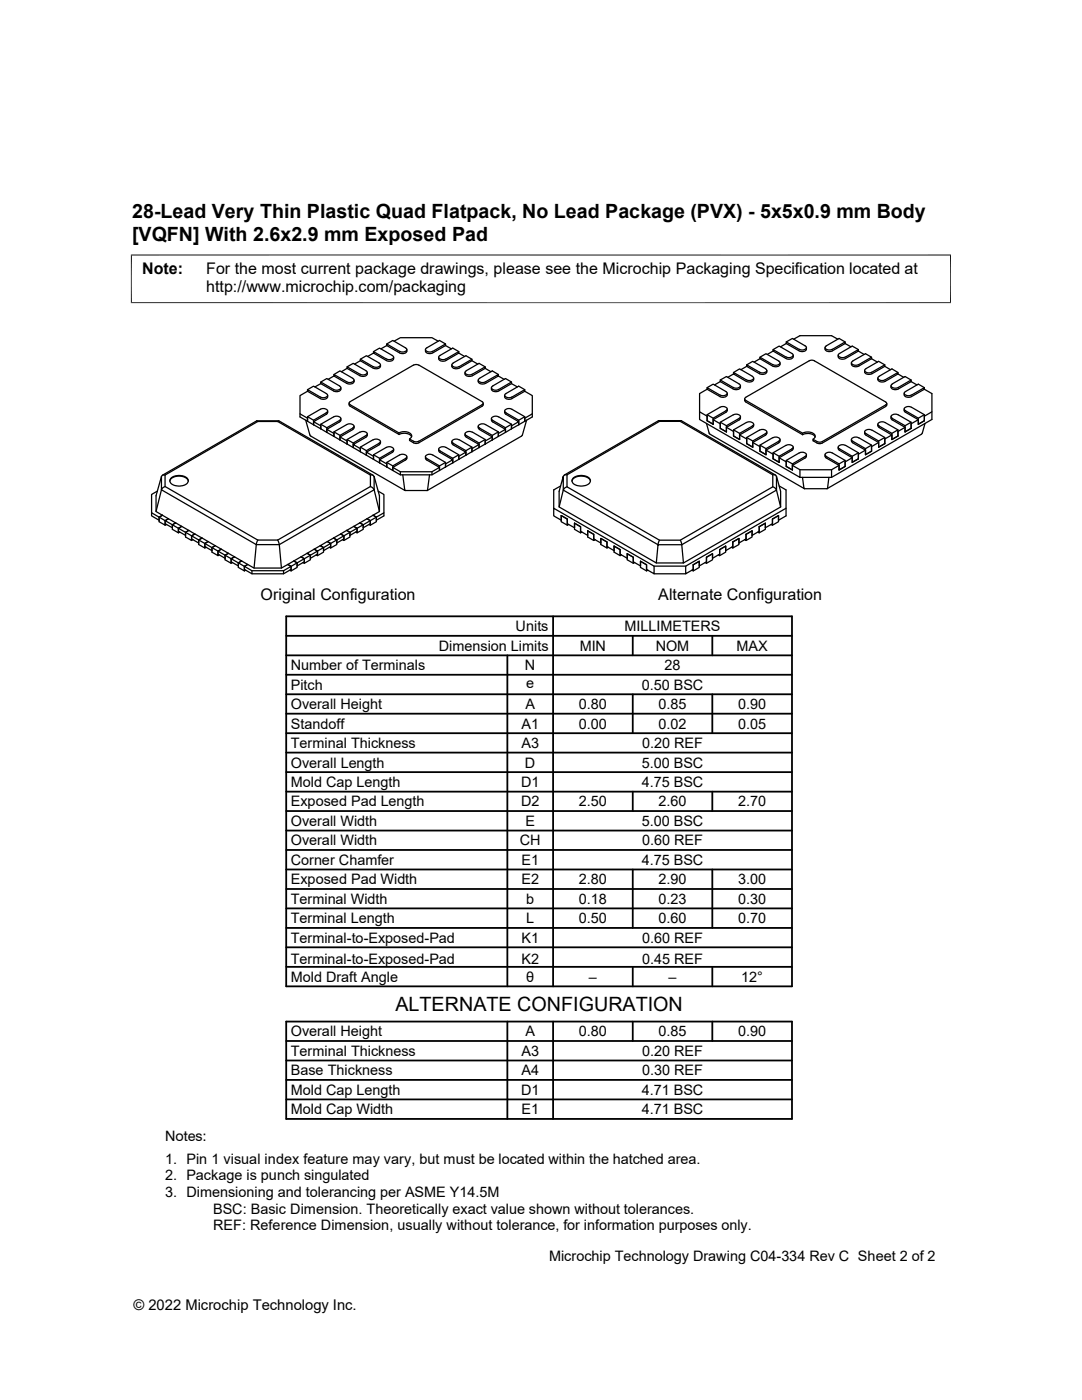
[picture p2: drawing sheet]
<svg xmlns="http://www.w3.org/2000/svg" width="216mm" height="279mm" viewBox="0 0 216 279" stroke-linecap="round" stroke-linejoin="round" font-family="sans-serif">
<g fill="none" stroke="#000" stroke-width=".25">
<path d="M61.4 77.8l1.2-.7 2.5 1.4M61.4 78.1v-.3l2.5 1.4M62.8 77.2l1.2-.6 2.6 1.4a.85 .85 0 0 0 .9 .2 .85 .85 0 0 0 .5-.8M64 76.2l1.2-.7 2.6 1.5M64 76.6v-.4l2.5 1.5a.98 .98 0 0 0 1.5-.4l-.2-.3M65.1 78.5a.43 .43 0 0 1 .2 .6 .43 .43 0 0 1-.5 .3l-.9-.2M65.4 79.2a.92 .92 0 0 1-1.5 .3l-2.5-1.4-1.5 .9v3.6l1.5 .9v.6v-.9l2.5-1.5a.96 .96 0 0 1 1.5 .4l-.3 .3M65.4 78.9v.3M65.5 75.7l1.1-.7 2.6 1.5M66.6 74.7l1.2-.7 2.6 1.5a.43 .43 0 0 1 .2 .6 .43 .43 0 0 1-.5 .2l-.9-.1-2.6-1.5v.3M68.1 74.2l1.2-.7 2.5 1.5a.85 .85 0 0 0 1 .1 .85 .85 0 0 0 .5-.8M69.3 73.2l1.2-.7 2.5 1.5a.43 .43 0 0 1 .2 .6 .43 .43 0 0 1-.5 .2l-.9-.1-2.5-1.5v.3"/>
<path d="M70.7 75.9a.87 .87 0 0 1-.6 .8 .87 .87 0 0 1-.9-.2M70.7 72.7l1.2-.7 2.5 1.5M71.9 71.7l1.2-.7 2.6 1.5M71.9 72v-.3l2.5 1.5M73.4 71.1l1.1-.6 2.6 1.4a1.03 1.03 0 0 0 1.4-.3M74.5 70.2l1.2-.7 2.6 1.5M74.5 70.5v-.3l2.6 1.4a.98 .98 0 0 0 1.4-.4l-.2-.2M75.6 72.5a.43 .43 0 0 1 .3 .5 .43 .43 0 0 1-.6 .3l-.8-.1M75.9 72.8a.87 .87 0 0 1-.5 .8 .87 .87 0 0 1-.9-.2M76 69.6l1.2-.6 2.5 1.4a.85 .85 0 0 0 1 .2 .85 .85 0 0 0 .5-.8M77.2 68.6l1.2-.7 2.5 1.5a.43 .43 0 0 1 .2 .6 .43 .43 0 0 1-.5 .2l-.9-.1M77.2 69v-.4l2.5 1.5"/>
<path d="M78.5 71.3v.3M78.6 68.1l1.3-.7h6.3l1.2 .7M82.5 72.9l.4-.2 .7 .2M82.5 72.9l-12.6 7.3a.31 .31 0 0 0-.2 .3 .31 .31 0 0 0 .2 .3l9.7 5.6v.3M83.6 72.9l12.6 7.3a.31 .31 0 0 1 .2 .3 .31 .31 0 0 1-.2 .3l-12.6 7.3M88.9 68.6l-1.2-.7-2.5 1.5a.43 .43 0 0 0-.3 .6 .43 .43 0 0 0 .6 .2l.8-.1M88.9 69v-.4l-2.5 1.5M90.1 69.6l-1.2-.6-2.5 1.4a.86 .86 0 0 1-1 .2 .86 .86 0 0 1-.5-.8M90.2 72.8a.85 .85 0 0 0 .5 .8 .85 .85 0 0 0 .9-.2M90.4 72.5a.43 .43 0 0 0-.2 .5 .43 .43 0 0 0 .5 .3l.9-.1M91.5 70.2l-1.2-.7-2.5 1.5a.43 .43 0 0 0-.2 .5 .43 .43 0 0 0 .5 .3l.9-.2 2.5-1.4v.3M92.7 71.1l-1.2-.6-2.5 1.4a.87 .87 0 0 1-1 .2 .87 .87 0 0 1-.5-.8"/>
<path d="M94.2 72v-.3l-2.6 1.5M94.2 71.7l-1.2-.7-2.6 1.5M95.3 72.7l-1.1-.7-2.6 1.5M95.4 75.9a.87 .87 0 0 0 .5 .8 .87 .87 0 0 0 1-.2M96.8 73.2l-1.2-.7-2.6 1.5a.43 .43 0 0 0-.2 .6 .43 .43 0 0 0 .6 .2l.8-.1 2.6-1.5v.3M98 74.2l-1.2-.7-2.5 1.5a.87 .87 0 0 1-1 .1 .87 .87 0 0 1-.5-.8M99.4 74.7l-1.2-.7-2.5 1.5a.43 .43 0 0 0-.2 .6 .43 .43 0 0 0 .5 .2l.9-.1 2.5-1.5v.3M100.6 75.7l-1.2-.7-2.5 1.5M100.7 78.9v.3M100.7 79.2a.92 .92 0 0 0 1.5 .3l2.5-1.4 1.5 .9v3.6l-1.5 .9v.6v-.9l-2.5-1.5a.96 .96 0 0 0-1.5 .4l2.8 1.8v.9M102.1 76.6v-.4l-2.6 1.5a.96 .96 0 0 1-1.4-.4l.2-.3M102.1 76.2l-1.2-.7-2.6 1.5"/>
<path d="M103.2 77.2l-1.1-.6-2.6 1.4a.86 .86 0 0 1-.9 .2 .86 .86 0 0 1-.5-.8M104.7 78.1v-.3l-2.5 1.4M104.7 77.8l-1.2-.7-2.5 1.4a.43 .43 0 0 0-.3 .6 .43 .43 0 0 0 .6 .3l.9-.2M141.1 77.7l-1.5 .8v3.7M141.1 77.7l2.6 1.4a.87 .87 0 0 0 .9 .2 .87 .87 0 0 0 .5-.8M141.1 77.7v-.3l2.6 1.4M141.1 77.4l1.2-.7 2.5 1.4a.43 .43 0 0 1 .3 .6 .43 .43 0 0 1-.6 .3l-.8-.2M143.7 76.2v-.4l2.6 1.5M143.7 75.8l1.2-.7 2.6 1.5a.43 .43 0 0 1 .2 .6 .43 .43 0 0 1-.5 .2l-.9-.1M143.7 76.2l-1.1 .6M143.7 76.2l2.6 1.4M146.4 74.3l1.2-.7 2.5 1.5"/>
<path d="M146.4 74.6l-1.2 .7M146.4 74.6v-.3l2.5 1.5a.98 .98 0 0 0 1.5-.4l-.3-.3M146.4 74.6l2.5 1.5M147.7 77a.85 .85 0 0 1-.5 .8 .85 .85 0 0 1-.9-.2M148.6 79.6v.4l.2 .2 11.3 6.5M148.8 79.3a.31 .31 0 0 0-.2 .3 .31 .31 0 0 0 .2 .3l11.3 6.5v.3M149 72.8l1.2-.7 2.5 1.5a.43 .43 0 0 1 .3 .5 .43 .43 0 0 1-.6 .3l-.8-.1-2.6-1.5v.3M149 73.1l-1.2 .7M149 73.1l2.6 1.5a.87 .87 0 0 0 .9 .1 .87 .87 0 0 0 .5-.8M150.4 75.8a.92 .92 0 0 1-1.5 .3M150.4 75.5v.3M151.6 71.6v-.3l2.6 1.5"/>
<path d="M151.6 71.6l2.6 1.5M151.6 71.3l1.2-.7 2.6 1.5M151.6 71.6l-1.1 .7M154.3 69.8l1.2-.7 2.5 1.4a.43 .43 0 0 1 .2 .6 .43 .43 0 0 1-.5 .3l-.9-.2-2.5-1.4v.3M154.3 70.1l-1.2 .6M154.3 70.1l2.5 1.4a.87 .87 0 0 0 1 .2 .87 .87 0 0 0 .5-.8M155.4 72.1a.43 .43 0 0 1 .2 .5 .43 .43 0 0 1-.5 .3l-.9-.2M155.6 72.4a.85 .85 0 0 1-.5 .8 .85 .85 0 0 1-.9-.2M156.9 68.6v-.4l2.5 1.5M156.9 68.2l1.2-.7 2.6 1.5a.43 .43 0 0 1 .2 .6 .43 .43 0 0 1-.6 .2l-.8-.1M156.9 68.6l-1.2 .6M156.9 68.6l2.5 1.4"/>
<path d="M158.4 67.7l1.2-.7h6.3l1.3 .7M160.9 69.4a.85 .85 0 0 1-.5 .8 .85 .85 0 0 1-.9-.2M162.5 72l14.2 8.2a.31 .31 0 0 1 .2 .3 .31 .31 0 0 1-.2 .3l-12.7 7.4h-.8l-1-.5v.3l1.2 .5 .7-.1 12.6-7.3 .2-.2 .1-.4M162.5 72l-.4-.1-.6 .1-12.7 7.3M164.6 69.4a.85 .85 0 0 0 .5 .8 .85 .85 0 0 0 1-.2M168.6 68.6l-2.5 1.4M168.6 68.6v-.4l-2.5 1.5M168.6 68.2l-1.2-.7-2.5 1.5a.43 .43 0 0 0-.2 .6 .43 .43 0 0 0 .5 .2l.9-.1M168.6 68.6l1.2 .6M169.9 72.4a.87 .87 0 0 0 .5 .8 .87 .87 0 0 0 .9-.2M170.2 72.1a.43 .43 0 0 0-.3 .5 .43 .43 0 0 0 .6 .3l.8-.2M171.3 70.1l-2.6 1.4a.85 .85 0 0 1-.9 .2 .85 .85 0 0 1-.5-.8"/>
<path d="M171.3 69.8l-1.2-.7-2.6 1.4a.43 .43 0 0 0-.2 .6 .43 .43 0 0 0 .5 .3l.9-.2 2.6-1.4v.3M171.3 70.1l1.1 .6M172.5 73.9a.85 .85 0 0 0 .5 .8 .85 .85 0 0 0 1-.1M173.9 71.6l-2.6 1.5M173.9 71.6v-.3l-2.6 1.5M173.9 71.3l-1.2-.7-2.6 1.5M173.9 71.6l1.2 .7M175.2 75.5v.3M175.2 75.8a.92 .92 0 0 0 1.4 .3M176.6 73.1l-2.6 1.5M176.6 73.1v-.3l-2.6 1.5M176.6 72.8l-1.3-.7-2.5 1.5a.43 .43 0 0 0-.2 .5 .43 .43 0 0 0 .5 .3l.9-.1"/>
<path d="M176.6 73.1l1.1 .7M177.8 77a.85 .85 0 0 0 .5 .8 .85 .85 0 0 0 .9-.2M179.2 74.6l-2.6 1.5M179.2 74.6v-.3l-2.6 1.5a.96 .96 0 0 1-1.4-.4l.2-.3M179.2 74.3l-1.2-.7-2.6 1.5M179.2 74.6l1.1 .7M181.8 76.2v-.4l-2.5 1.5M181.8 76.2l1.2 .6M181.8 75.8l-1.2-.7-2.5 1.5a.43 .43 0 0 0-.3 .6 .43 .43 0 0 0 .6 .2l.8-.1M181.8 76.2l-2.5 1.4M184.4 77.7v-.3l-2.5 1.4M184.4 77.7l-2.5 1.4a.85 .85 0 0 1-1 .2 .85 .85 0 0 1-.5-.8"/>
<path d="M184.4 77.4l-1.2-.7-2.5 1.4a.43 .43 0 0 0-.2 .6 .43 .43 0 0 0 .5 .3l.9-.2M184.4 77.7l1.5 .8v5.2l-20 11.6h-6.3M31.4 98l-1.2 .7v3.6l1.6 .9 .6-.4M32.2 95.1l-1.1 3.8v3.2l1.3 .7M32.2 97.7l-1.1 4.4M32.2 97.7l18.9 11M32.2 95.1v2.6M32.9 97.1l-.4 .3-.3 .3M32.9 94.8h-.4l-.3 .3M32.9 94.8v2.3l18.5 10.7M32.9 94.8l18.5-10.7h4l18.5 10.7M33.9 96a2.16 2.16 0 0 1 2.9-.8l.6 .4 .2 .4"/>
<path d="M34.1 95.4a2.54 2.54 0 0 1 3.4 .2 .98 .98 0 0 1-1 1.3 2.13 2.13 0 0 1-2.6-.8zM51.2 84l-18.8 10.8M51.2 84l.2 .1M51.2 84h4.4l-.2 .1M55.6 84l18.8 10.8M59.9 82.6v.6l2.7 1.6M61 83.9l.8 3 .2 .1 18.8 10.9M61.4 83.2l1.2 .7M62.6 84.2v.6M62.6 84.8l1.4 .8M64 85.6v-.9l2.6-1.5a.96 .96 0 0 1 1.4 .4l-.2 .3-2.6 1.5v.9M64 85.6l1.2 .7"/>
<path d="M64 84.7l1.2 .7M65.1 82.4l-2.5 1.5v.9M65.1 82.7l-2.5 1.5 1.4 .8v.6M65.2 86.3l1.4 .8M65.2 85.7v.6M65.4 82.3l-.3 .4M65.4 82v.3M66.6 87.1l1.2 .7M66.6 86.2l1.2 .7M67.8 87.2v.6M67.8 87.8l1.5 .8M68 83.5l-.1 .6-2.7 1.6 1.4 .8v.6"/>
<path d="M69.3 88.6v-.9l2.5-1.4a.96 .96 0 0 1 1.5 .4l-2.8 1.7v.9M69.3 88.6l1.2 .7M69.3 87.7l1.2 .7M69.7 80.5v.4l.2 .2 9.7 5.6M70.4 85.4a.43 .43 0 0 0 .2-.5 .43 .43 0 0 0-.5-.3l-.9 .1-2.6 1.5v.9M70.4 85.4l-2.6 1.5v.9M70.5 88.7v.6M70.5 89.3l1.4 .8M70.7 85.1l-.2 .5-2.7 1.6 1.5 .8v.6M71.9 90.1l1.2 .7M71.9 89.2l1.2 .7M73.1 90.2v.6"/>
<path d="M73.1 90.8l1.4 .9M73.3 86.6l-.2 .6-2.6 1.5 1.4 .8v.6M73.9 94.8v2.3l-18.5 10.7M73.9 94.8h.5l.2 .3M73.9 97.1l.5 .3 .2 .3M74.4 87.8l-2.5 1.4v.9M74.5 87.8a.96 .96 0 0 1 1.4 .4l-.3 .3M74.5 91.7l1.2 .7M74.5 90.8l1.2 .7M74.7 97.7v-2.6l1 3.8v3.2l-1.3 .7M74.7 97.7l-19 11M74.7 97.7l1 4.4"/>
<path d="M75.5 98l1.1 .7v3.6M75.7 88.8l-2.6 1.4 1.4 .9v.6M75.7 88.5l-2.6 1.4v.9M75.7 91.8v.6M75.7 92.4l1.5 .8M75.9 88.1l-.1 .5-.2 .2M77.2 93.2v-.9l2.5-1.5a.96 .96 0 0 1 1.5 .4l-.3 .3-2.5 1.5v.9M77.2 93.2l1.2 .7M77.2 92.3l1.2 .7M78.3 90a.43 .43 0 0 0 .2-.6 .43 .43 0 0 0-.5-.2l-.9 .1-2.6 1.5v.9M78.3 90l-2.6 1.5v.9M78.3 90.3l-2.6 1.5 1.5 .8v.6"/>
<path d="M78.4 93.9l1.5 .9h6.3l1.5-.9M78.4 93.3v.6M78.5 89.9l-.2 .4M78.5 89.6v.3M79.6 86.7a1.93 1.93 0 0 1 2.5 .5M79.6 86.4a1.85 1.85 0 0 1 2.5 .5v.3l-.4 .4M79.9 94.1v.7M80.4 94.8l.5 3.1h4.3l.5-3.1M81.2 91.1l-.2 .6-2.6 1.6 1.5 .8h6.3l1.5-.8-2.7-1.6-.1-.6M82.5 88.1l.4 .1 .7-.1M86.2 94.1v.7M87.5 89.6l.2 .6 2.6 1.6-1.4 .8v.6"/>
<path d="M87.7 93.3v.6M88.9 93.2l-1.2 .7M88.9 92.3l-1.2 .7M88.9 93.2v-.9l-2.5-1.5a.98 .98 0 0 0-1.5 .4l2.8 1.8v.9M90.2 88.1v.5l.2 .2M90.3 91.8v.6M90.3 92.4l-1.4 .8M90.4 88.8l2.6 1.4-1.5 .9v.6v-.9l-2.5-1.5a.98 .98 0 0 0-1.5 .4l2.8 1.8v.9M90.4 88.5l2.6 1.4v.9v-.6M91.5 90.8l-1.2 .7M91.6 87.8a.96 .96 0 0 0-1.4 .4l.2 .3M92.8 86.6v.4l.2 .2 2.6 1.5-1.4 .8v.6v-.9l-2.6-1.4"/>
<path d="M94.2 89.2l-1.2 .7M95.4 85.1l.3 .6 2.5 1.5-1.4 .8v.6M95.6 89.3l-5.3 3.1M95.6 88.7v.6M95.7 85.4l2.5 1.5v.9v-.6M95.7 85.4a.43 .43 0 0 1-.2-.5 .43 .43 0 0 1 .5-.3l.9 .1 2.5 1.5v.9M96.4 80.5v.4l-.2 .2-12.8 7.3h-.8l-.9-.5v-.3l.8 .5M96.8 87.7l-1.2 .7M96.8 88.6v-.9l-2.5-1.5a1 1 0 0 0-1.5 .5l2.8 1.7v.9M96.8 88.6l-1.2 .7M98.1 83.5l.1 .6 2.7 1.6-1.5 .8v.6M99.4 86.2l-1.2 .7"/>
<path d="M99.4 87.1l-2.6 1.5M100.7 82v.3M100.7 82.3l.2 .4 2.6 1.5-1.4 .8v.6M100.9 86.3l-1.5 .8M100.9 85.7v.6M102.1 84.7l-1.2 .7M102.1 85.6v-.9l-2.6-1.5a.98 .98 0 0 0-1.4 .4l2.8 1.8v.9M102.1 85.6l-1.2 .7M103.5 84.2v.6M103.5 84.8l-1.4 .8M104.7 83.2l-1.2 .7M105.1 83.9l-.9 3-.1 .1-18.8 10.9"/>
<path d="M106.2 82.6v.6l-2.7 1.6M111.9 97l-1.4 .8v3.6M112.4 97.8v-2.7l-.8 2.9v3.2M113.1 94.8h-.4l-.3 .3M113.1 97.2l-.4 .2-.3 .4M113.1 94.8l18.5-10.7h4.1l18.5 10.7v2.4l-18.5 10.6h-4.1l-18.5-10.6zM114.1 96a2.16 2.16 0 0 1 3-.8l.5 .4 .2 .4M114.3 95.4a2.54 2.54 0 0 1 3.4 .2 .98 .98 0 0 1-1 1.3 2.13 2.13 0 0 1-2.5-.8zM131.4 83.9h4.5M131.6 84.1l-.2-.1-18.8 10.8M136 84l-.3 .1M136 84l18.7 10.8"/>
<path d="M141 84.5l.5 2 .2 .2M141.1 82.8l1.2 .7M141.1 82.8l2.6-1.5a.96 .96 0 0 1 1.4 .4l-.2 .3-2.6 1.5v1.2l-1.2-.7zM141.7 86.7l18.8 10.8M142.3 84.7l-1.2-.7v-.9l-1.5-.9v1.5l20 11.6v-1.6l-1.5-.8M142.3 83.8l1.4 .8v.9l1.2 .7M143.7 84.3l1.2 .7M144.9 85.3l1.5 .8v.9l1.2 .7M145.1 81.6l-.2 .6-2.6 1.6v.9M146.3 82.8l-2.6 1.5v1.2l1.2 .7M146.3 82.8a.96 .96 0 0 1 1.4 .4l-.2 .3M146.4 85.8l1.2 .7"/>
<path d="M147.5 83.5l-2.6 1.5v1.2M147.6 86.8l1.4 .8v.9l1.2 .7M147.7 83.1l-.1 .6-2.7 1.6v.9M149 87.3l1.2 .7M149 87.3l2.6-1.4a.96 .96 0 0 1 1.4 .4l-.2 .2-2.6 1.5v1.2l-1.2-.7zM150.1 85a.43 .43 0 0 0 .2-.5 .43 .43 0 0 0-.5-.3l-.9 .1-2.5 1.5v1.2l1.2 .7M150.1 85.3l-2.5 1.5v.9M150.1 85l-2.5 1.5v1.2M150.2 88.3l1.4 .8v.9l1.2 .7M150.4 85l-.3 .3M150.4 84.7v.3M151.6 88.8l1.2 .7"/>
<path d="M152.8 89.8l1.5 .9v.9l1.2 .7M153 86.2l-.2 .6-2.6 1.5v.9M154.2 87.4l-2.6 1.4v1.2l1.2 .7M154.2 87.4a.96 .96 0 0 1 1.4 .4l-.2 .3-2.6 1.4v1.2M154.2 94.8h.5l.2 .3M154.2 97.2l.5 .2 .2 .4M154.3 90.4l1.2 .7M154.3 90.4l2.5-1.5a.96 .96 0 0 1 1.5 .4l-.3 .3-2.5 1.5v1.2l-1.2-.7zM154.9 95.1l.9 2.9v3.2M154.9 95.1v2.7l.9 3.4-19.4 11.2M154.9 97.8l-18.9 10.9M155.4 88.4l-2.6 1.4v.9"/>
<path d="M155.5 91.4l1.4 .8v.9l1.2 .7M155.5 97l1.3 .8v5.2l-1.5 .8v-.9l-1.2 .7M155.6 87.7v.5l-.2 .1M156.9 91.9l1.2 .7M158.3 89.2l-.2 .6-2.6 1.6v.9M159.4 90.4l-2.5 1.5v1.2l1.2 .7M159.5 90.4a.96 .96 0 0 1 1.4 .4l-.2 .3-2.6 1.5v1.2M159.6 93.7h6.3v1.6M160.1 95.3l.4 2.2h4.5l.4-2.2M160.1 86.5a1.85 1.85 0 0 1 2.6 .5l-.1 .3-.4 .4M160.1 86.8a1.93 1.93 0 0 1 2.5 .4M160.9 90.7l-.1 .6-2.7 1.6v.9"/>
<path d="M164.6 90.7l.2 .6 2.6 1.6v.9M166.1 90.4a.96 .96 0 0 0-1.5 .4l2.8 1.8v1.2M166.1 90.4l2.5 1.5v1.2M167.3 89.2l.1 .6 2.7 1.6v.9M167.4 92.9l-1.5 .8M168.6 91.9l-1.2 .7M168.6 93.1l-1.2 .7M169.9 87.7l.1 .5 .2 .1M170.1 91.4l-1.5 .8v.9M170.1 88.4l2.6 1.4v.9M171.3 90.4l-1.2 .7M171.3 91.6v-1.2l-2.6-1.5a1 1 0 0 0-1.4 .4l2.8 1.8v1.2"/>
<path d="M171.3 91.6l-1.2 .7M171.3 87.4l2.6 1.4v1.2M171.3 87.4a.96 .96 0 0 0-1.4 .4l2.8 1.7v1.2M172.5 86.2l.1 .4 .2 .2 2.5 1.5v.9M172.7 89.8l-1.4 .9v.9M173.9 88.8l-1.2 .7M173.9 90l-1.2 .7M174 85.9a.96 .96 0 0 0-1.5 .4l2.8 1.7v1.2M174 85.8l2.6 1.5v1.2M175.2 84.7v.3M175.2 85l.2 .3M175.3 88.3l-1.4 .8v.9"/>
<path d="M175.4 85.3l2.6 1.5v.9M175.4 85l2.6 1.5v1.2M175.4 85a.43 .43 0 0 1-.2-.5 .43 .43 0 0 1 .5-.3l.9 .1 2.6 1.5v1.2M176.6 88.5l-1.3 .7M176.6 87.3l-1.3 .7M177.8 83.1l.1 .6 2.7 1.6v.9M178 86.8l-1.4 .8v.9M178 83.5l2.6 1.5v1.2M179.2 87l-1.2 .7M179.2 85.8l-1.2 .7M179.2 82.8a.96 .96 0 0 0-1.4 .4l.3 .3M179.3 82.8l2.5 1.5v1.2"/>
<path d="M180.4 81.6l.2 .6 2.6 1.6v.9M180.6 85.3l-1.4 .8v.9M181.8 84.3l-1.2 .7M181.8 85.5l-1.2 .7M183.2 83.8l-1.4 .8v.9M184.4 82.8l-1.2 .7M184.4 84v-1.2l-2.5-1.5a.98 .98 0 0 0-1.5 .4l2.8 1.8v1.2M184.4 84l-1.2 .7M184.6 84.5l-.6 2-.2 .2-18.7 10.8M185.9 82.2l-1.5 .9v.9M30.2 102.3v.7l1.5 .8 .1-.6 1.2 .7v.6l1.4 .8v-.6l1.2 .7v.6l1.4 .8v-.6l1.2 .7v.6l1.4 .9v-.6l1.3 .7v.6l1.4 .8v-.6l1.2 .7v.6l1.4 .8v-.6l1.2 .7v.6l1.5 .8v-.6l1.2 .7v.6l1.5 .9h6.3l1.5-.9v-.6l1.2-.7v.6l1.4-.8v-.6l1.2-.7v.6l1.5-.8v-.6l1.2-.7v.6l1.4-.8v-.6l1.2-.7v.6l1.4-.9v-.6l1.2-.7v.6l1.4-.8v-.6l1.3-.7v.6l1.4-.8v-.6l2.7-1.6v.7l-1.5 .8v-.6l-.7-.4M31.8 103.2l.6-.4 1.2 .7-.6 .4v.9l-1.2-.7z"/>
<path d="M33 103.9l.6-.4 1.5 .9-.7 .3zM33.2 104.7l-.2 .1M34.4 104.7l.7-.3 1.2 .7-.7 .3v.9l-1.2-.7zM35.6 105.4l.7-.3 1.4 .8-.7 .3zM35.9 106.2l-.3 .1M37 106.2l.7-.3 1.2 .7-.7 .3v1l-1.2-.7zM38.2 106.9l.7-.3 1.4 .8-.7 .4zM38.5 107.7l-.3 .2M39.6 107.8l.7-.4 1.2 .7-.6 .4v.9l-1.3-.7zM40.9 108.5l.6-.4 1.4 .8-.6 .4zM41.1 109.2l-.2 .2M42.3 109.3l.6-.4 1.3 .7-.7 .4v.9l-1.2-.7z"/>
<path d="M43.5 110l.7-.4 1.4 .8-.7 .4zM43.8 110.7l-.3 .2M44.9 110.8l.7-.4 1.2 .7-.7 .4v.9l-1.2-.7zM46.1 111.5l.7-.4 1.4 .9-.6 .3zM46.4 112.3l-.3 .1M47.6 112.3l.6-.3 1.2 .6-.6 .4v.9l-1.2-.7zM48.8 113l.6-.4 1.3 .8h5.5l1.2-.8 .7 .4-1.5 .9h-6.3zM49 113.8l-.2 .1M50.3 113.9v.6M51.1 108.7l-.4 4.7M51.1 108.7h4.6M51.4 107.8h4"/>
<path d="M51.4 107.8l-.3 .9M55.4 107.8l.3 .9M55.7 108.7l.5 4.7M56.6 113.9v.6M57.8 113.8l.3 .1v-.9l-.7-.4 1.2-.6 .7 .3v.9l-1.2 .7M58.6 112l1.5-.9 .6 .4-1.4 .8zM60.5 112.3l.2 .1v-.9l-.6-.4 1.2-.7 .6 .4v.9l-1.2 .7M61.3 110.4l1.4-.8 .7 .4-1.5 .8zM63.1 110.7l.3 .2v-.9l-.7-.4 1.2-.7 .7 .4v.9l-1.2 .7M63.9 108.9l1.4-.8 .7 .4-1.4 .8zM65.7 109.2l.3 .2v-.9l-.7-.4 1.2-.7 .7 .4v.9l-1.2 .7M66.5 107.4l1.5-.8 .6 .3-1.4 .9z"/>
<path d="M68.3 107.7l.3 .2v-1l-.6-.3 1.2-.7 .6 .3v1l-1.2 .7M69.2 105.9l1.4-.8 .6 .3-1.4 .8zM71 106.2l.2 .1v-.9l-.6-.3 1.2-.7 .7 .3v.9l-1.3 .7M71.8 104.4l1.4-.9 .7 .4-1.4 .8zM74.4 102.8l-1.2 .7 .7 .4v.9l-.3-.1M74.4 102.8l.7 .4v.9l-1.2 .7M112 103.8l-1.5-.8v-1.6l20 11.6v1.5l-1.5-.9v-.9l-1.2-.7M112 102.9l1.2 .7v.9l1.4 .8M112 102.9l1.2 .7v1.2l.3-.1M112 102.9v1.2l1.2 .7M114.6 104.4l1.2 .7v.9l1.5 .8M114.6 104.4l1.2 .7v1.2l.3-.1"/>
<path d="M114.6 104.4v1.2l1.2 .7M117.3 105.9v1.3l1.2 .7M117.3 105.9l1.2 .7v.9l1.4 .9M117.3 105.9l1.2 .7v1.3l.2-.2M119.9 107.5l1.2 .7v.9l1.4 .8M119.9 107.5l1.2 .7v1.2l.3-.2M119.9 107.5v1.2l1.2 .7M122.5 109l1.2 .7v.9l1.5 .8M122.5 109v1.2l1.2 .7M122.5 109l1.2 .7v1.2l.3-.2M125.2 110.5v1.2l1.2 .7M125.2 110.5l1.2 .7v.9l1.4 .8"/>
<path d="M125.2 110.5l1.2 .7v1.2l.2-.1M127.8 112v1.2l1.2 .7M127.8 112l1.2 .7v1.2l.3-.1M130.5 113h6.3M130.5 114.5h6.3M131.6 107.8l-.3 .9-18.9-10.9-.8 3.4 19.4 11.2 .3-3.7h4.7M135.7 107.8l.3 .9M136 108.7l.4 3.7h-5.4M138.3 112.7v1.2l-.2-.1M138.3 112.7l1.2-.7v1.2l-1.2 .7M141 111.2v.9l-1.5 .8v-.9l-1.2 .7M141 111.2l1.2-.7v1.2l-1.2 .7"/>
<path d="M141 111.2v1.2l-.3-.1M143.6 109.7v.9l-1.4 .8v-.9l-1.2 .7M143.6 109.7v1.2l-.3-.2M143.6 109.7l1.2-.7v1.2l-1.2 .7M146.2 108.2v.9l-1.4 .8v-.9l-1.2 .7M146.2 108.2v1.2l-.2-.2M146.2 108.2l1.2-.7v1.2l-1.2 .7M148.9 106.6v.9l-1.5 .9v-.9l-1.2 .7M148.9 106.6l1.2-.7v1.3l-1.2 .7M148.9 106.6v1.3l-.3-.2M151.5 105.1v.9l-1.4 .8v-.9l-1.2 .7M151.5 105.1v1.2l-.3-.1"/>
<path d="M151.5 105.1l1.2-.7v1.2l-1.2 .7M154.1 103.6v.9l-1.4 .8v-.9l-1.2 .7M154.1 103.6l1.2-.7v1.2l-1.2 .7M154.1 103.6v1.2l-.2-.1M156.8 101.4l-20 11.6v1.5l1.5-.9v-.9"/>
</g>
<path d="M26.1 50.9h163.7M26.2 50.8v9.7M189.7 50.8v9.7M26.1 60.4h163.7" fill="none" stroke="#000" stroke-width=".2"/>
<g fill="none" stroke="#000" stroke-width=".36">
<path d="M57.1 138.6h100.9M57.1 134.7h100.9M57.1 130.8h100.9M57.1 126.9h100.9M57.1 123h100.9v73.8h-100.9zM101.2 130.8v66M110.4 123v73.8M126.3 126.9v3.9M126.3 138.6v7.7M142.1 126.9v3.9M142.1 138.6v7.7M57.1 142.4h100.9"/>
<path d="M57.1 154.1h100.9M57.1 150.2h100.9M57.1 146.3h100.9M57.1 158h100.9M126.3 158v3.9M142.1 158v3.9M57.1 165.8h100.9M57.1 161.9h100.9M57.1 177.4h100.9M57.1 173.5h100.9M57.1 169.6h100.9M126.3 173.5v11.7"/>
<path d="M142.1 173.5v11.7M57.1 181.3h100.9M57.1 193h100.9M57.1 185.2h100.9M57.1 189.1h100.9M126.3 193v3.8M142.1 193v3.8M57.1 203.9h100.9v19.4h-100.9zM57.1 211.6h100.9M57.1 207.8h100.9M57.1 215.5h100.9M57.1 219.4h100.9"/>
<path d="M101.2 203.9v19.4M110.4 203.9v19.4M126.3 203.9v3.9M142.1 203.9v3.9"/>
</g>
<g font-size="3.9">
<text x="26.4" y="43.5">28-Lead Very Thin Plastic Quad Flatpack, No Lead Package (PVX) - 5x5x0.9 mm Body</text>
<text x="26.4" y="48.1">[VQFN] With 2.6x2.9 mm Exposed Pad</text>
<text x="78.9" y="201.8">ALTERNATE CONFIGURATION</text>
</g>
<g font-size="3.2">
<text x="28.4" y="54.7">Note:</text>
<text x="41.1" y="58.3">http://www.microchip.com/packaging</text>
<text x="41.1" y="54.7">For the most current package drawings, please see the Microchip Packaging Specification located at</text>
<text x="52" y="119.8">Original Configuration</text>
<text x="131.3" y="119.8">Alternate Configuration</text>
</g>
<g font-size="2.9">
<text x="102.9" y="126">Units</text>
<text x="124.6" y="126">MILLIMETERS</text>
<text x="87.6" y="129.9">Dimension Limits</text>
<text x="115.7" y="129.9">MIN</text>
<text x="130.8" y="129.9">NOM</text>
<text x="147" y="129.9">MAX</text>
<text x="58" y="133.8">Number of Terminals</text>
<text x="58" y="137.6">Pitch</text>
<text x="104.8" y="133.8">N</text>
<text x="105" y="137.4">e</text>
<text x="128" y="137.6">0.50 BSC</text>
<text x="132.6" y="133.8">28</text>
<text x="58" y="141.5">Overall Height</text>
<text x="104.8" y="141.5">A</text>
<text x="115.5" y="141.5">0.80</text>
<text x="131.4" y="141.5">0.85</text>
<text x="147.3" y="141.5">0.90</text>
<text x="58" y="149.3">Terminal Thickness</text>
<text x="58" y="145.4">Standoff</text>
<text x="104.1" y="145.4">A1</text>
<text x="104.1" y="149.3">A3</text>
<text x="115.5" y="145.4">0.00</text>
<text x="128.1" y="149.3">0.20 REF</text>
<text x="131.4" y="145.4">0.02</text>
<text x="147.3" y="145.4">0.05</text>
<text x="58" y="153.2">Overall Length</text>
<text x="104.8" y="153.2">D</text>
<text x="128" y="153.2">5.00 BSC</text>
<text x="58" y="161">Exposed Pad Length</text>
<text x="58" y="157.1">Mold Cap Length</text>
<text x="104" y="161">D2</text>
<text x="104" y="157.1">D1</text>
<text x="115.5" y="161">2.50</text>
<text x="128" y="157.1">4.75 BSC</text>
<text x="131.4" y="161">2.60</text>
<text x="147.3" y="161">2.70</text>
<text x="58" y="164.8">Overall Width</text>
<text x="104.8" y="164.8">E</text>
<text x="128" y="164.8">5.00 BSC</text>
<text x="58" y="172.6">Corner Chamfer</text>
<text x="58" y="168.7">Overall Width</text>
<text x="103.7" y="168.7">CH</text>
<text x="104" y="172.6">E1</text>
<text x="128" y="172.6">4.75 BSC</text>
<text x="128.1" y="168.7">0.60 REF</text>
<text x="58" y="176.5">Exposed Pad Width</text>
<text x="104" y="176.5">E2</text>
<text x="115.5" y="176.5">2.80</text>
<text x="131.4" y="176.5">2.90</text>
<text x="147.3" y="176.5">3.00</text>
<text x="58" y="180.4">Terminal Width</text>
<text x="58" y="184.3">Terminal Length</text>
<text x="105" y="180.4">b</text>
<text x="105" y="184.3">L</text>
<text x="115.5" y="184.3">0.50</text>
<text x="115.5" y="180.4">0.18</text>
<text x="131.4" y="180.4">0.23</text>
<text x="131.4" y="184.3">0.60</text>
<text x="147.3" y="184.3">0.70</text>
<text x="147.3" y="180.4">0.30</text>
<text x="58" y="188.2">Terminal-to-Exposed-Pad</text>
<text x="104" y="188.2">K1</text>
<text x="128.1" y="188.2">0.60 REF</text>
<text x="58" y="195.9">Mold Draft Angle</text>
<text x="58" y="192.3">Terminal-to-Exposed-Pad</text>
<text x="104" y="192.3">K2</text>
<text x="105" y="195.9">θ</text>
<text x="117.5" y="195.9">–</text>
<text x="128.1" y="192.3">0.45 REF</text>
<text x="133.4" y="195.9">–</text>
<text x="147.9" y="195.9">12°</text>
<text x="58" y="206.8">Overall Height</text>
<text x="104.8" y="206.8">A</text>
<text x="115.5" y="206.8">0.80</text>
<text x="131.4" y="206.8">0.85</text>
<text x="147.3" y="206.8">0.90</text>
<text x="58" y="214.6">Base Thickness</text>
<text x="58" y="210.7">Terminal Thickness</text>
<text x="104.1" y="210.7">A3</text>
<text x="104.1" y="214.6">A4</text>
<text x="128.1" y="214.6">0.30 REF</text>
<text x="128.1" y="210.7">0.20 REF</text>
<text x="58" y="218.5">Mold Cap Length</text>
<text x="104" y="218.5">D1</text>
<text x="128" y="218.5">4.71 BSC</text>
<text x="32.9" y="227.7">Notes:</text>
<text x="58" y="222.4">Mold Cap Width</text>
<text x="104" y="222.4">E1</text>
<text x="128" y="222.4">4.71 BSC</text>
<text x="32.9" y="232.3">1. Pin 1 visual index feature may vary, but must be located within the hatched area.</text>
<text x="32.9" y="235.6">2. Package is punch singulated</text>
<text x="32.9" y="238.9">3. Dimensioning and tolerancing per ASME Y14.5M</text>
<text x="42.5" y="245.5">REF: Reference Dimension, usually without tolerance, for information purposes only.</text>
<text x="42.5" y="242.2">BSC: Basic Dimension. Theoretically exact value shown without tolerances.</text>
<text x="109.6" y="251.7">Microchip Technology Drawing C04-334 Rev C Sheet 2 of 2</text>
<text x="26.6" y="261.3">© 2022 Microchip Technology Inc.</text>
</g>
</svg>
